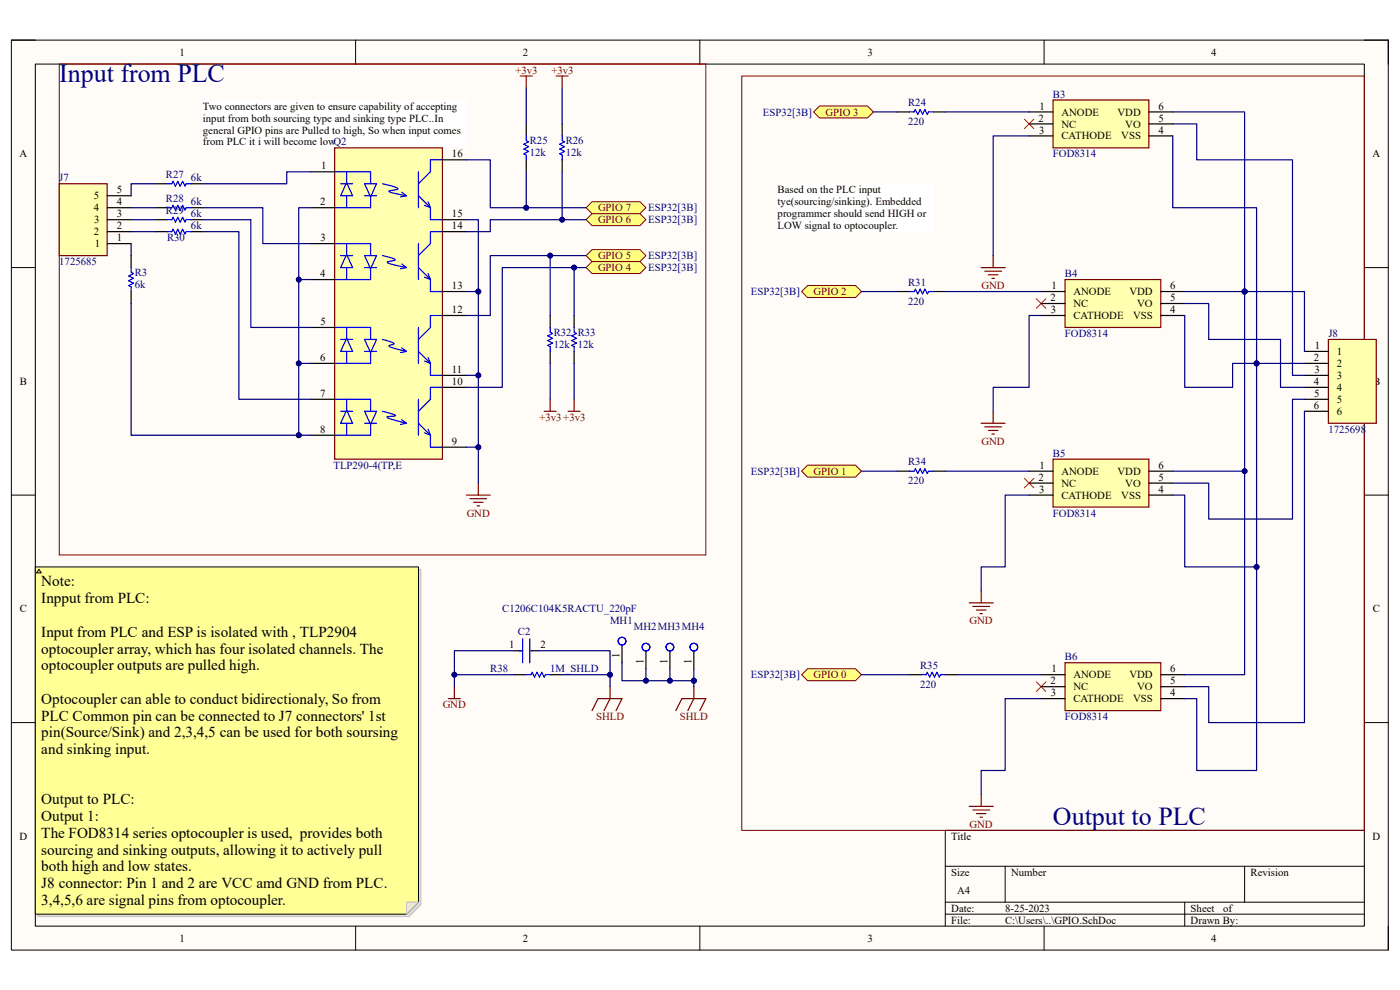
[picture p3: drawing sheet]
<svg xmlns="http://www.w3.org/2000/svg" width="297mm" height="210mm" viewBox="0 0 297 210" stroke-linecap="round" stroke-linejoin="round" font-family="sans-serif">
<path d="M2.4 8.5h292.1v193h-292.1z" fill-rule="evenodd" fill="#fffcf8"/>
<path d="M2.4 8.5h292.1v193h-292.1z" fill="none" stroke="#000" stroke-width=".21"/>
<path d="M7.5 13.6h281.9v182.9h-281.9z" fill-rule="evenodd" fill="#fffcf8"/>
<g fill="none" stroke="#000" stroke-width=".21">
<path d="M2.4 8.5h5.1M7.5 13.6h281.9v182.9h-281.9zM75.4 8.5v5.1M148.5 8.5v5.1M221.5 8.5v5.1M289.4 8.5h5.1v5.1M2.4 56.8h5.1M289.4 56.8h5.1M2.4 105h5.1M289.4 105h5.1M2.4 153.3h5.1M289.4 153.3h5.1"/>
<path d="M289.4 176.1h-88.9v20.4M75.4 196.5v5M148.5 196.5v5M200.5 183.8h88.9M200.5 191.4h88.9M200.5 193.9h88.9M213.2 183.8v7.6M221.5 196.5v5M251.3 191.4v5.1M264 183.8v7.6M294.5 196.5v5"/>
</g>
<path d="M205.6 171.1h5.1M206.4 171.8h3.5M207.1 172.6h2.1M207.9 173.4h.5M208.2 168.5v2.6" fill="none" stroke="#800000" stroke-width=".25"/>
<path d="M171.3 141.9h10.2l1.3 1.2-1.3 1.3h-10.2l-1.2-1.3z" fill-rule="evenodd" fill="#ffff80"/>
<path d="M171.3 141.9h10.2l1.3 1.2-1.3 1.3h-10.2l-1.2-1.3z" fill="none" stroke="#800000" stroke-width=".21"/>
<path d="M205.6 127.9h5.1M206.4 128.7h3.5M207.1 129.4h2.1M207.9 130.2h.5M208.2 125.3v2.6" fill="none" stroke="#800000" stroke-width=".25"/>
<path d="M171.3 98.7h10.2l1.3 1.2-1.3 1.3h-10.2l-1.2-1.3z" fill-rule="evenodd" fill="#ffff80"/>
<path d="M171.3 98.7h10.2l1.3 1.2-1.3 1.3h-10.2l-1.2-1.3z" fill="none" stroke="#800000" stroke-width=".21"/>
<path d="M208.2 89.8h5M208.9 90.6h3.6M209.7 91.3h2M210.4 92.1h.6M210.7 87.2v2.6" fill="none" stroke="#800000" stroke-width=".25"/>
<path d="M171.3 60.6h10.2l1.3 1.2-1.3 1.3h-10.2l-1.2-1.3z" fill-rule="evenodd" fill="#ffff80"/>
<path d="M171.3 60.6h10.2l1.3 1.2-1.3 1.3h-10.2l-1.2-1.3z" fill="none" stroke="#800000" stroke-width=".21"/>
<path d="M208.2 56.8h5M208.9 57.5h3.6M209.7 58.3h2M210.4 59.1h.6M210.7 54.2v2.6" fill="none" stroke="#800000" stroke-width=".25"/>
<path d="M173.9 22.5h10.1l1.3 1.2-1.3 1.3h-10.1l-1.3-1.3z" fill-rule="evenodd" fill="#ffff80"/>
<path d="M173.9 22.5h10.1l1.3 1.2-1.3 1.3h-10.1l-1.3-1.3z" fill="none" stroke="#800000" stroke-width=".21"/>
<path d="M124.3 44.1l1.3-1.3h10.2l1.2 1.3-1.2 1.2h-10.2z" fill-rule="evenodd" fill="#ffff80"/>
<path d="M124.3 44.1l1.3-1.3h10.2l1.2 1.3-1.2 1.2h-10.2z" fill="none" stroke="#800000" stroke-width=".21"/>
<path d="M98.9 105h5.1M99.7 105.8h3.6M100.5 106.6h2M101.2 107.3h.5M101.5 102.5v2.5" fill="none" stroke="#800000" stroke-width=".25"/>
<path d="M125.6 45.3h10.2l1.2 1.3-1.2 1.3h-10.2l-1.3-1.3z" fill-rule="evenodd" fill="#ffff80"/>
<path d="M125.6 45.3h10.2l1.2 1.3-1.2 1.3h-10.2l-1.3-1.3z" fill="none" stroke="#800000" stroke-width=".21"/>
<path d="M125.6 53h10.2l1.2 1.2-1.2 1.3h-10.2l-1.3-1.3z" fill-rule="evenodd" fill="#ffff80"/>
<path d="M125.6 53h10.2l1.2 1.2-1.2 1.3h-10.2l-1.3-1.3z" fill="none" stroke="#800000" stroke-width=".21"/>
<path d="M124.3 56.8l1.3-1.3h10.2l1.2 1.3-1.2 1.2h-10.2z" fill-rule="evenodd" fill="#ffff80"/>
<path d="M12.6 13.6h137.1v104.1h-137.1zM124.3 56.8l1.3-1.3h10.2l1.2 1.3-1.2 1.2h-10.2z" fill="none" stroke="#800000" stroke-width=".21"/>
<path d="M217.3 25.3l2 2M219.3 25.3l-2 2M219.8 63.4l2.1 2M221.9 63.4l-2.1 2M217.3 101.5l2 2M219.3 101.5l-2 2M219.8 144.7l2.1 2M221.9 144.7l-2.1 2" fill="none" stroke="#f00" stroke-width=".21"/>
<path d="M43.1 21.2h55.8v10.2h-55.8z" fill-rule="evenodd" fill="#fff"/>
<path d="M43.1 21.2h55.8v10.2h-55.8z" fill="none" stroke="#fff" stroke-width=".21"/>
<path d="M157.4 16.1h132v160h-132z" fill="none" stroke="#800000" stroke-width=".21"/>
<path d="M165 39h33v10.1h-33z" fill-rule="evenodd" fill="#fff"/>
<path d="M165 39h33v10.1h-33z" fill="none" stroke="#fff" stroke-width=".21"/>
<g fill="none" stroke="#000" stroke-width=".25">
<path d="M32.9 39h2.5M40.5 39h2.6M111.6 26.3v2.5M111.6 33.9v2.5M119.3 26.3v2.5M119.3 33.9v2.5M190.4 23.7h2.5M198 23.7h2.5M32.9 44.1h2.5M32.9 49.1h2.5M32.9 46.6h2.5M40.5 44.1h2.6"/>
<path d="M40.5 49.1h2.6M40.5 46.6h2.6M116.7 66.9v2.6M116.7 74.5v2.6M121.8 66.9v2.6M121.8 74.5v2.6M190.4 61.8h2.5M198 61.8h2.5M190.4 99.9h2.5M198 99.9h2.5M192.9 143.1h2.6M200.5 143.1h2.6"/>
</g>
<path d="M35.4 39h1.1l.2-.5 .5 1 .5-1 .5 1 .5-1 .5 1 .3-.5h1M111.6 28.8v1l.5 .3-1 .5 1 .5-1 .5 1 .5-1 .5 .5 .3v1M119.3 28.8v1l.5 .3-1 .5 1 .5-1 .5 1 .5-1 .5 .5 .3v1M192.9 23.7h1l.3-.5 .5 1.1 .5-1.1 .5 1.1 .5-1.1 .5 1.1 .3-.6h1M35.4 44.1h1.1l.2-.5 .5 1 .5-1 .5 1 .5-1 .5 1 .3-.5h1M35.4 49.1h1.1l.2-.5 .5 1.1 .5-1.1 .5 1.1 .5-1.1 .5 1.1 .3-.6h1M35.4 46.6h1.1l.2-.5 .5 1 .5-1 .5 1 .5-1 .5 1 .3-.5h1M116.7 69.5v1l.5 .2-1 .5 1 .6-1 .5 1 .5-1 .5 .5 .2v1M121.8 69.5v1l.5 .2-1 .5 1 .6-1 .5 1 .5-1 .5 .5 .2v1M192.9 61.8h1l.3-.5 .5 1.1 .5-1.1 .5 1.1 .5-1.1 .5 1.1 .3-.6h1M192.9 99.9h1l.3-.5 .5 1.1 .5-1.1 .5 1.1 .5-1.1 .5 1.1 .3-.6h1M195.5 143.1h1l.2-.5 .5 1 .5-1 .6 1 .5-1 .5 1 .2-.5h1" fill="none" stroke="#00f" stroke-width=".25"/>
<path d="M71 31.4h22.9v66h-22.9z" fill-rule="evenodd" fill="#ffffb0"/>
<path d="M110.4 16.1h2.5M111.6 16.1v2.6M118 16.1h2.5M119.3 16.1v2.6M71 31.4h22.9v66h-22.9zM115.4 87.2h2.6M116.7 84.7v2.5M120.5 87.2h2.6M121.8 84.7v2.5" fill="none" stroke="#800000" stroke-width=".25"/>
<g fill="none" stroke="#00f" stroke-width=".25">
<path d="M71 36.4h7.6v2.6M72.3 39h2.5M73.5 36.4v2.6M73.5 38.7l1.3 2.8h-2.5zM77.3 39h2.6l-1.3 2.8zM81.2 39a7 7 0 0 1 3.2 1.1l-1 .2a.66 .66 0 0 0-.8 .4l3.6 .8M88.8 36.4v7.7M93.9 33.9h-2.6v2.5l-2.5 2.6M71 51.7h7.6v2.5M72.3 54.2h2.5M73.5 41.5v2.6M73.5 51.7v2.5"/>
<path d="M73.5 56.8v2.5M73.5 54l1.3 2.8h-2.5zM77.3 41.5h2.6M77.3 54.2h2.6l-1.3 2.8zM77.3 56.8h2.6M78.6 41.5v2.6h-7.6M78.6 56.8v2.5h-7.6M81.2 54.2a4.8 4.8 0 0 1 2.6 .9l-1.7 .5a5.1 5.1 0 0 0 2.5 .8l1.6 .4M85.2 40.8l1 .7M85.2 56l1 .8M86.2 41.5l-1.2 .3M86.2 56.8l-1.2 .2"/>
<path d="M88.8 51.7v7.6M88.8 41.5l2.5 2.6M88.8 56.8l2.5 2.5M90 43.6l1.3 .5M90 58.8l1.3 .5M90.8 42.8l.5 1.3M90.8 58l.5 1.3M91.3 44.1v2.5h2.6M91.3 59.3v2.5h2.6M93.9 49.1h-2.6v2.6l-2.5 2.5M71 69.5h7.6v2.5M72.3 72h2.5"/>
<path d="M73.5 69.5v2.5M73.5 74.5v2.6M73.5 71.8l1.3 2.7h-2.5zM77.3 72h2.6l-1.3 2.8zM77.3 74.5h2.6M78.6 74.5v2.6h-7.6M81.2 72l.5 .2a2.32 2.32 0 0 1 1.9 .8l-.5 .1a.35 .35 0 0 0-.5 .4l3.6 1M85.2 73.8l1 .7M86.2 74.5l-1.2 .3M88.8 69.5v7.6M88.8 74.5l2.5 2.6M90 76.6l1.3 .5"/>
<path d="M90.8 75.8l.5 1.3M91.3 77.1v2.5h2.6M93.9 66.9h-2.6v2.6l-2.5 2.5M71 84.7h7.6v2.5M72.3 87.2h2.5M73.5 84.7v2.5M73.5 89.8v2.5M73.5 87l1.3 2.8h-2.5zM77.3 87.2h2.6l-1.3 2.8zM77.3 89.8h2.6M78.6 89.8v2.5h-7.6M81.2 87.2l.7 .2a3.2 3.2 0 0 1 2 .8l-1.8 .3a5.4 5.4 0 0 0 2.5 .9l1.6 .4"/>
<path d="M85.2 89l1 .8M86.2 89.8l-1.2 .2M88.8 84.7v7.6M88.8 89.8l2.5 2.5M90 91.8l1.3 .5M90.8 91.1l.5 1.2M91.3 92.3v2.6h2.6M93.9 82.2h-2.6v2.5l-2.5 2.5"/>
</g>
<g fill="none" stroke="#000" stroke-width=".25">
<path d="M65.9 36.4h5.1M93.9 33.9h5M65.9 44.1h5.1M65.9 51.7h5.1M65.9 59.3h5.1M93.9 49.1h5M93.9 46.6h5M65.9 69.5h5.1M65.9 77.1h5.1M93.9 79.6h5M93.9 66.9h5M93.9 61.8h5"/>
<path d="M65.9 84.7h5.1M65.9 92.3h5.1M93.9 94.9h5M93.9 82.2h5"/>
</g>
<path d="M223.4 21.2h20.3v10.2h-20.3z" fill-rule="evenodd" fill="#ffffb0"/>
<path d="M223.4 21.2h20.3v10.2h-20.3z" fill="none" stroke="#800000" stroke-width=".25"/>
<path d="M218.3 23.7h5.1M218.3 26.3h5.1M218.3 28.8h5.1M243.7 23.7h5.1M243.7 26.3h5.1M243.7 28.8h5.1" fill="none" stroke="#000" stroke-width=".25"/>
<path d="M225.9 59.3h20.4v10.2h-20.4z" fill-rule="evenodd" fill="#ffffb0"/>
<path d="M225.9 59.3h20.4v10.2h-20.4z" fill="none" stroke="#800000" stroke-width=".25"/>
<path d="M220.9 61.8h5M220.9 64.4h5M220.9 66.9h5M246.3 61.8h5M246.3 64.4h5M246.3 66.9h5" fill="none" stroke="#000" stroke-width=".25"/>
<path d="M223.4 97.4h20.3v10.2h-20.3z" fill-rule="evenodd" fill="#ffffb0"/>
<path d="M223.4 97.4h20.3v10.2h-20.3z" fill="none" stroke="#800000" stroke-width=".25"/>
<path d="M218.3 99.9h5.1M243.7 99.9h5.1M218.3 102.5h5.1M218.3 105h5.1M243.7 102.5h5.1M243.7 105h5.1" fill="none" stroke="#000" stroke-width=".25"/>
<path d="M225.9 140.6h20.4v10.1h-20.4z" fill-rule="evenodd" fill="#ffffb0"/>
<path d="M225.9 140.6h20.4v10.1h-20.4z" fill="none" stroke="#800000" stroke-width=".25"/>
<path d="M220.9 143.1h5M220.9 145.7h5M220.9 148.2h5M246.3 143.1h5M246.3 145.7h5M246.3 148.2h5" fill="none" stroke="#000" stroke-width=".25"/>
<path d="M12.6 39h10.1v15.2h-10.1z" fill-rule="evenodd" fill="#ffffb0"/>
<path d="M12.6 39h10.1v15.2h-10.1z" fill="none" stroke="#800000" stroke-width=".25"/>
<path d="M22.7 51.7h5.1M22.7 49.1h5.1M22.7 46.6h5.1M22.7 44.1h5.1M22.7 41.5h5.1" fill="none" stroke="#000" stroke-width=".25"/>
<path d="M281.8 72h10.2v17.8h-10.2z" fill-rule="evenodd" fill="#ffffb0"/>
<path d="M281.8 72h10.2v17.8h-10.2zM95.1 148.2h2.6M96.4 145.7v2.5M125.6 150.7l1.3-2.5h5.1l-1.3 2.5M129.4 145.7v2.5l-1.3 2.5M143.4 150.7l1.3-2.5h5l-1.2 2.5M147.2 145.7v2.5l-1.3 2.5" fill="none" stroke="#800000" stroke-width=".25"/>
<g fill="none" stroke="#000" stroke-width=".25">
<path d="M276.7 74.5h5.1M276.7 77.1h5.1M276.7 79.6h5.1M276.7 82.2h5.1M276.7 84.7h5.1M276.7 87.2h5.1M109.1 138h1.8M112.7 138h1.5M132 136.8v3.8M137 138v3.9M142.1 138v3.9M147.2 138v3.9"/>
<path d="M109.1 143.1h2.5M116.7 143.1h2.6"/>
</g>
<g fill="none" stroke="#00f" stroke-width=".25">
<path d="M110.1 138h.8M110.9 135.5v5.1M112.4 135.5v5.1M112.7 138h.2M111.6 143.1h1.1l.2-.5 .5 1 .5-1 .5 1 .5-1 .5 1 .3-.5h1"/>
<circle cx="132" cy="136" r=".82"/>
<circle cx="137" cy="137.3" r=".82"/>
<circle cx="142.1" cy="137.3" r=".82"/>
<circle cx="147.2" cy="137.3" r=".82"/>
</g>
<path d="M111.6 18.7v7.6M119.3 18.7v7.6M116.7 77.1v7.6M121.8 77.1v7.6M264 61.8h12.7v12.7" fill="none" stroke="#000080" stroke-width=".25"/>
<circle cx="264" cy="61.8" r=".51" fill="#000080"/>
<circle cx="264" cy="61.8" r=".51" fill="none" stroke="#000080" stroke-width=".21"/>
<path d="M32.9 39h-5.1v2.5M119.3 36.4v10.2M185.3 23.7h5.1M27.8 49.1h5.1M27.8 44.1h5.1M27.8 46.6h5.1M182.8 61.8h7.6M182.8 99.9h7.6M182.8 143.1h10.1" fill="none" stroke="#000080" stroke-width=".25"/>
<circle cx="119.3" cy="46.6" r=".51" fill="#000080"/>
<circle cx="119.3" cy="46.6" r=".51" fill="none" stroke="#000080" stroke-width=".21"/>
<path d="M111.6 36.4v7.7" fill="none" stroke="#000080" stroke-width=".25"/>
<circle cx="111.6" cy="44.1" r=".51" fill="#000080"/>
<circle cx="111.6" cy="44.1" r=".51" fill="none" stroke="#000080" stroke-width=".21"/>
<path d="M116.7 54.2v12.7" fill="none" stroke="#000080" stroke-width=".25"/>
<circle cx="116.7" cy="54.2" r=".51" fill="#000080"/>
<circle cx="116.7" cy="54.2" r=".51" fill="none" stroke="#000080" stroke-width=".21"/>
<path d="M121.8 56.8v10.1" fill="none" stroke="#000080" stroke-width=".25"/>
<circle cx="121.8" cy="56.8" r=".51" fill="#000080"/>
<circle cx="121.8" cy="56.8" r=".51" fill="none" stroke="#000080" stroke-width=".21"/>
<path d="M98.9 33.9h5.1v10.2h20.3" fill="none" stroke="#000080" stroke-width=".25"/>
<circle cx="111.6" cy="44.1" r=".51" fill="#000080"/>
<circle cx="111.6" cy="44.1" r=".51" fill="none" stroke="#000080" stroke-width=".21"/>
<path d="M124.3 46.6h-20.3v2.5h-5.1" fill="none" stroke="#000080" stroke-width=".25"/>
<circle cx="119.3" cy="46.6" r=".51" fill="#000080"/>
<circle cx="119.3" cy="46.6" r=".51" fill="none" stroke="#000080" stroke-width=".21"/>
<path d="M124.3 54.2h-20.3v12.7h-5.1" fill="none" stroke="#000080" stroke-width=".25"/>
<circle cx="116.7" cy="54.2" r=".51" fill="#000080"/>
<circle cx="116.7" cy="54.2" r=".51" fill="none" stroke="#000080" stroke-width=".21"/>
<path d="M124.3 56.8h-17.7v25.4h-7.7" fill="none" stroke="#000080" stroke-width=".25"/>
<circle cx="121.8" cy="56.8" r=".51" fill="#000080"/>
<circle cx="121.8" cy="56.8" r=".51" fill="none" stroke="#000080" stroke-width=".21"/>
<path d="M98.9 46.6h2.6v15.2h-2.6" fill="none" stroke="#000080" stroke-width=".25"/>
<circle cx="101.5" cy="61.8" r=".51" fill="#000080"/>
<circle cx="101.5" cy="61.8" r=".51" fill="none" stroke="#000080" stroke-width=".21"/>
<path d="M101.5 61.8v17.8h-2.6" fill="none" stroke="#000080" stroke-width=".25"/>
<circle cx="101.5" cy="61.8" r=".51" fill="#000080"/>
<circle cx="101.5" cy="61.8" r=".51" fill="none" stroke="#000080" stroke-width=".21"/>
<circle cx="101.5" cy="79.6" r=".51" fill="#000080"/>
<circle cx="101.5" cy="79.6" r=".51" fill="none" stroke="#000080" stroke-width=".21"/>
<path d="M101.5 79.6v15.3h-2.6" fill="none" stroke="#000080" stroke-width=".25"/>
<circle cx="101.5" cy="79.6" r=".51" fill="#000080"/>
<circle cx="101.5" cy="79.6" r=".51" fill="none" stroke="#000080" stroke-width=".21"/>
<circle cx="101.5" cy="94.9" r=".51" fill="#000080"/>
<circle cx="101.5" cy="94.9" r=".51" fill="none" stroke="#000080" stroke-width=".21"/>
<path d="M101.5 94.9v7.6" fill="none" stroke="#000080" stroke-width=".25"/>
<circle cx="101.5" cy="94.9" r=".51" fill="#000080"/>
<circle cx="101.5" cy="94.9" r=".51" fill="none" stroke="#000080" stroke-width=".21"/>
<path d="M65.9 36.4h-5.1v2.6h-17.7M43.1 44.1h12.7v7.6h10.1M43.1 46.6h10.1v22.9h12.7M43.1 49.1h7.6v35.6h15.2M65.9 44.1h-2.5v15.2h2.5" fill="none" stroke="#000080" stroke-width=".25"/>
<circle cx="63.4" cy="59.3" r=".51" fill="#000080"/>
<circle cx="63.4" cy="59.3" r=".51" fill="none" stroke="#000080" stroke-width=".21"/>
<path d="M63.4 59.3v17.8h2.5" fill="none" stroke="#000080" stroke-width=".25"/>
<circle cx="63.4" cy="59.3" r=".51" fill="#000080"/>
<circle cx="63.4" cy="59.3" r=".51" fill="none" stroke="#000080" stroke-width=".21"/>
<circle cx="63.4" cy="77.1" r=".51" fill="#000080"/>
<circle cx="63.4" cy="77.1" r=".51" fill="none" stroke="#000080" stroke-width=".21"/>
<path d="M63.4 77.1v15.2" fill="none" stroke="#000080" stroke-width=".25"/>
<circle cx="63.4" cy="77.1" r=".51" fill="#000080"/>
<circle cx="63.4" cy="77.1" r=".51" fill="none" stroke="#000080" stroke-width=".21"/>
<circle cx="63.4" cy="92.3" r=".51" fill="#000080"/>
<circle cx="63.4" cy="92.3" r=".51" fill="none" stroke="#000080" stroke-width=".21"/>
<path d="M200.5 23.7h17.8M248.8 23.7h15.2v38.1" fill="none" stroke="#000080" stroke-width=".25"/>
<circle cx="264" cy="61.8" r=".51" fill="#000080"/>
<circle cx="264" cy="61.8" r=".51" fill="none" stroke="#000080" stroke-width=".21"/>
<path d="M248.8 26.3h5.1v7.6h20.3v45.7h2.5M248.8 28.8v15.3h17.8v33h10.1" fill="none" stroke="#000080" stroke-width=".25"/>
<circle cx="266.6" cy="77.1" r=".51" fill="#000080"/>
<circle cx="266.6" cy="77.1" r=".51" fill="none" stroke="#000080" stroke-width=".21"/>
<path d="M218.3 28.8h-7.6v25.4M200.5 61.8h20.4M251.3 61.8h12.7" fill="none" stroke="#000080" stroke-width=".25"/>
<circle cx="264" cy="61.8" r=".51" fill="#000080"/>
<circle cx="264" cy="61.8" r=".51" fill="none" stroke="#000080" stroke-width=".21"/>
<path d="M251.3 64.4h5.1v7.6h15.3v10.2h5M251.3 66.9v15.3h10.2v-5.1h5.1" fill="none" stroke="#000080" stroke-width=".25"/>
<circle cx="266.6" cy="77.1" r=".51" fill="#000080"/>
<circle cx="266.6" cy="77.1" r=".51" fill="none" stroke="#000080" stroke-width=".21"/>
<path d="M220.9 66.9h-2.6v15.3h-7.6v5M264 61.8v38.1h-15.2M200.5 99.9h17.8" fill="none" stroke="#000080" stroke-width=".25"/>
<circle cx="264" cy="99.9" r=".51" fill="#000080"/>
<circle cx="264" cy="99.9" r=".51" fill="none" stroke="#000080" stroke-width=".21"/>
<circle cx="264" cy="61.8" r=".51" fill="#000080"/>
<circle cx="264" cy="61.8" r=".51" fill="none" stroke="#000080" stroke-width=".21"/>
<path d="M266.6 77.1v43.2h-15.3v-15.3h-2.5M276.7 84.7h-2.5v25.4h-17.8v-7.6h-7.6M218.3 105h-5.1v15.3h-5v5" fill="none" stroke="#000080" stroke-width=".25"/>
<circle cx="266.6" cy="120.3" r=".51" fill="#000080"/>
<circle cx="266.6" cy="120.3" r=".51" fill="none" stroke="#000080" stroke-width=".21"/>
<circle cx="266.6" cy="77.1" r=".51" fill="#000080"/>
<circle cx="266.6" cy="77.1" r=".51" fill="none" stroke="#000080" stroke-width=".21"/>
<path d="M264 99.9v43.2h-12.7M203.1 143.1h17.8" fill="none" stroke="#000080" stroke-width=".25"/>
<circle cx="264" cy="99.9" r=".51" fill="#000080"/>
<circle cx="264" cy="99.9" r=".51" fill="none" stroke="#000080" stroke-width=".21"/>
<path d="M276.7 87.2v66.1h-20.3v-7.6h-5.1M266.6 120.3v43.1h-12.7v-15.2h-2.6M220.9 148.2h-7.7v15.2h-5v5.1" fill="none" stroke="#000080" stroke-width=".25"/>
<circle cx="266.6" cy="120.3" r=".51" fill="#000080"/>
<circle cx="266.6" cy="120.3" r=".51" fill="none" stroke="#000080" stroke-width=".21"/>
<path d="M109.1 138h-12.7v5.1h12.7" fill="none" stroke="#000080" stroke-width=".25"/>
<circle cx="96.4" cy="143.1" r=".51" fill="#000080"/>
<circle cx="96.4" cy="143.1" r=".51" fill="none" stroke="#000080" stroke-width=".21"/>
<path d="M96.4 143.1v2.6" fill="none" stroke="#000080" stroke-width=".25"/>
<circle cx="96.4" cy="143.1" r=".51" fill="#000080"/>
<circle cx="96.4" cy="143.1" r=".51" fill="none" stroke="#000080" stroke-width=".21"/>
<path d="M119.3 143.1h10.1" fill="none" stroke="#000080" stroke-width=".25"/>
<circle cx="129.4" cy="143.1" r=".51" fill="#000080"/>
<circle cx="129.4" cy="143.1" r=".51" fill="none" stroke="#000080" stroke-width=".21"/>
<path d="M137 141.9v2.5h5.1v-2.5" fill="none" stroke="#000080" stroke-width=".25"/>
<circle cx="137" cy="144.4" r=".51" fill="#000080"/>
<circle cx="137" cy="144.4" r=".51" fill="none" stroke="#000080" stroke-width=".21"/>
<circle cx="142.1" cy="144.4" r=".51" fill="#000080"/>
<circle cx="142.1" cy="144.4" r=".51" fill="none" stroke="#000080" stroke-width=".21"/>
<path d="M147.2 141.9v2.5" fill="none" stroke="#000080" stroke-width=".25"/>
<circle cx="147.2" cy="144.4" r=".51" fill="#000080"/>
<circle cx="147.2" cy="144.4" r=".51" fill="none" stroke="#000080" stroke-width=".21"/>
<path d="M142.1 144.4h5.1" fill="none" stroke="#000080" stroke-width=".25"/>
<circle cx="142.1" cy="144.4" r=".51" fill="#000080"/>
<circle cx="142.1" cy="144.4" r=".51" fill="none" stroke="#000080" stroke-width=".21"/>
<circle cx="147.2" cy="144.4" r=".51" fill="#000080"/>
<circle cx="147.2" cy="144.4" r=".51" fill="none" stroke="#000080" stroke-width=".21"/>
<path d="M147.2 144.4v1.3" fill="none" stroke="#000080" stroke-width=".25"/>
<circle cx="147.2" cy="144.4" r=".51" fill="#000080"/>
<circle cx="147.2" cy="144.4" r=".51" fill="none" stroke="#000080" stroke-width=".21"/>
<path d="M114.2 138h15.2v7.7" fill="none" stroke="#000080" stroke-width=".25"/>
<circle cx="129.4" cy="143.1" r=".51" fill="#000080"/>
<circle cx="129.4" cy="143.1" r=".51" fill="none" stroke="#000080" stroke-width=".21"/>
<path d="M132 140.6v3.8h5" fill="none" stroke="#000080" stroke-width=".25"/>
<circle cx="137" cy="144.4" r=".51" fill="#000080"/>
<circle cx="137" cy="144.4" r=".51" fill="none" stroke="#000080" stroke-width=".21"/>
<path d="M27.8 54.2v2.6M27.8 61.8v2.6" fill="none" stroke="#000" stroke-width=".25"/>
<path d="M27.8 56.8v1l.5 .2-1 .5 1 .6-1 .5 1 .5-1 .5 .5 .2v1" fill="none" stroke="#00f" stroke-width=".25"/>
<path d="M27.8 51.7v2.5M27.8 64.4v27.9h35.6" fill="none" stroke="#000080" stroke-width=".25"/>
<circle cx="63.4" cy="92.3" r=".51" fill="#000080"/>
<circle cx="63.4" cy="92.3" r=".51" fill="none" stroke="#000080" stroke-width=".21"/>
<path d="M63.4 92.3h2.5" fill="none" stroke="#000080" stroke-width=".25"/>
<circle cx="63.4" cy="92.3" r=".51" fill="#000080"/>
<circle cx="63.4" cy="92.3" r=".51" fill="none" stroke="#000080" stroke-width=".21"/>
<path d="M8 120.8h81.3v71.1l-2.5 2.5h-78.8z" fill-rule="evenodd" fill="#e0ddd7"/>
<path d="M8 120.8h81.3v71.1l-2.5 2.5h-78.8z" fill="none" stroke="#bfbdba" stroke-width=".21"/>
<path d="M7.5 120.3h81.3v71.1l-2.6 2.5h-78.7z" fill-rule="evenodd" fill="#ffff96"/>
<path d="M7.5 120.3h81.3v71.1l-2.6 2.5h-78.7z" fill="none" stroke="#000" stroke-width=".21"/>
<path d="M86.2 191.4h2.6l-2.6 2.5z" fill="#f2f0d8"/>
<path d="M86.2 191.4h2.6l-2.6 2.5z" fill="none" stroke="#bfbdba" stroke-width=".21"/>
<path d="M8.3 120.8l.5 .7h-1.1z" fill="#ffcc78"/>
<path d="M8.3 120.8l.5 .7h-1.1z" fill="none" stroke="#300" stroke-width=".21"/>
<g font-size="5.5" fill="#000080">
<text x="12.6" y="17.5">Input from PLC</text>
<text x="223.4" y="175">Output to PLC</text>
</g>
<g font-size="3.2">
<text x="8.8" y="124.4">Note:</text>
<text x="8.8" y="128">Inpput from PLC:</text>
<text x="8.8" y="135.1">Input from PLC and ESP is isolated with , TLP2904</text>
<text x="8.8" y="138.6">optocoupler array, which has four isolated channels. The</text>
<text x="8.8" y="142.2">optocoupler outputs are pulled high.</text>
<text x="8.8" y="149.3">Optocoupler can able to conduct bidirectionaly, So from</text>
<text x="8.8" y="152.9">PLC Common pin can be connected to J7 connectors' 1st</text>
<text x="8.8" y="156.4">pin(Source/Sink) and 2,3,4,5 can be used for both soursing</text>
<text x="8.8" y="160">and sinking input.</text>
<text x="8.8" y="170.6">Output to PLC:</text>
<text x="8.8" y="174.2">Output 1:</text>
<text x="8.8" y="177.8">The FOD8314 series optocoupler is used, provides both</text>
<text x="8.8" y="181.3">sourcing and sinking outputs, allowing it to actively pull</text>
<text x="8.8" y="184.9">both high and low states.</text>
<text x="8.8" y="188.4">J8 connector: Pin 1 and 2 are VCC amd GND from PLC.</text>
<text x="8.8" y="192">3,4,5,6 are signal pins from optocoupler.</text>
</g>
<g font-size="2.3">
<text x="38.1" y="11.8">1</text>
<text x="110.9" y="11.8">2</text>
<text x="184" y="11.8">3</text>
<text x="256.9" y="11.8">4</text>
<text x="43.1" y="23.2">Two connectors are given to ensure capability of accepting</text>
<text x="220.5" y="23.2">1</text>
<text x="245.7" y="23.2">6</text>
<text x="43.1" y="25.8">input from both sourcing type and sinking type PLC..In</text>
<text x="43.1" y="28.3">general GPIO pins are Pulled to high, So when input comes</text>
<text x="220.3" y="25.8">2</text>
<text x="220.4" y="28.3">3</text>
<text x="225.2" y="24.5">ANODE</text>
<text x="225.2" y="27.1">NC</text>
<text x="225.2" y="29.6">CATHODE</text>
<text x="237.1" y="24.5">VDD</text>
<text x="237.9" y="29.6">VSS</text>
<text x="238.7" y="27.1">VO</text>
<text x="245.7" y="25.8">5</text>
<text x="245.7" y="28.3">4</text>
<text x="4.1" y="33.4">A</text>
<text x="43.1" y="30.9">from PLC it i will become lowQ2</text>
<text x="68.1" y="35.9">1</text>
<text x="95.9" y="33.4">16</text>
<text x="291.2" y="33.4">A</text>
<text x="24.8" y="41">5</text>
<text x="165" y="41">Based on the PLC input</text>
<text x="19.9" y="44.8">4</text>
<text x="19.9" y="42.3">5</text>
<text x="20" y="47.4">3</text>
<text x="24.8" y="46.1">3</text>
<text x="24.8" y="43.6">4</text>
<text x="67.9" y="43.6">2</text>
<text x="95.9" y="46.1">15</text>
<text x="165" y="43.6">tye(sourcing/sinking). Embedded</text>
<text x="165" y="46.1">programmer should send HIGH or</text>
<text x="19.9" y="49.9">2</text>
<text x="20.1" y="52.5">1</text>
<text x="24.8" y="51.2">1</text>
<text x="24.8" y="48.6">2</text>
<text x="68" y="51.2">3</text>
<text x="95.9" y="48.6">14</text>
<text x="165" y="48.6">LOW signal to optocoupler.</text>
<text x="67.9" y="58.8">4</text>
<text x="95.9" y="61.3">13</text>
<text x="222.8" y="63.9">2</text>
<text x="223.1" y="61.3">1</text>
<text x="227.7" y="62.6">ANODE</text>
<text x="227.7" y="65.2">NC</text>
<text x="239.6" y="62.6">VDD</text>
<text x="241.3" y="65.2">VO</text>
<text x="248.3" y="61.3">6</text>
<text x="248.3" y="63.9">5</text>
<text x="68" y="69">5</text>
<text x="95.9" y="66.4">12</text>
<text x="223" y="66.4">3</text>
<text x="227.7" y="67.7">CATHODE</text>
<text x="240.4" y="67.7">VSS</text>
<text x="248.3" y="66.4">4</text>
<text x="67.9" y="76.6">6</text>
<text x="278.7" y="76.6">2</text>
<text x="278.9" y="74">1</text>
<text x="283.6" y="75.3">1</text>
<text x="283.6" y="77.9">2</text>
<text x="4.2" y="81.7">B</text>
<text x="95.9" y="81.7">10</text>
<text x="95.9" y="79.1">11</text>
<text x="278.7" y="81.7">4</text>
<text x="278.8" y="79.1">3</text>
<text x="283.6" y="80.4">3</text>
<text x="283.6" y="82.9">4</text>
<text x="291.3" y="81.7">B</text>
<text x="67.9" y="84.2">7</text>
<text x="278.7" y="86.7">6</text>
<text x="278.8" y="84.2">5</text>
<text x="283.6" y="85.5">5</text>
<text x="283.6" y="88">6</text>
<text x="67.9" y="91.8">8</text>
<text x="95.9" y="94.4">9</text>
<text x="220.3" y="102">2</text>
<text x="220.5" y="99.4">1</text>
<text x="225.2" y="100.7">ANODE</text>
<text x="237.1" y="100.7">VDD</text>
<text x="245.7" y="99.4">6</text>
<text x="245.7" y="102">5</text>
<text x="220.4" y="104.5">3</text>
<text x="225.2" y="103.3">NC</text>
<text x="225.2" y="105.8">CATHODE</text>
<text x="237.9" y="105.8">VSS</text>
<text x="238.7" y="103.3">VO</text>
<text x="245.7" y="104.5">4</text>
<text x="4.2" y="129.9">C</text>
<text x="291.3" y="129.9">C</text>
<text x="108" y="137.5">1</text>
<text x="114.7" y="137.5">2</text>
<text x="131.4" y="139.7" transform="rotate(-90 131.4 139.7)">1</text>
<text x="136.5" y="140.9" transform="rotate(-90 136.5 140.9)">1</text>
<text x="141.6" y="140.9" transform="rotate(-90 141.6 140.9)">1</text>
<text x="146.7" y="140.9" transform="rotate(-90 146.7 140.9)">1</text>
<text x="223.1" y="142.6">1</text>
<text x="227.7" y="143.9">ANODE</text>
<text x="239.6" y="143.9">VDD</text>
<text x="248.3" y="142.6">6</text>
<text x="222.8" y="145.2">2</text>
<text x="223" y="147.7">3</text>
<text x="227.7" y="146.4">NC</text>
<text x="227.7" y="149">CATHODE</text>
<text x="240.4" y="149">VSS</text>
<text x="241.3" y="146.4">VO</text>
<text x="248.3" y="145.2">5</text>
<text x="248.3" y="147.7">4</text>
<text x="4.1" y="178.2">D</text>
<text x="201.8" y="178.2">Title</text>
<text x="291.2" y="178.2">D</text>
<text x="201.8" y="185.8">Size</text>
<text x="214.5" y="185.8">Number</text>
<text x="265.3" y="185.8">Revision</text>
<text x="203.1" y="189.6">A4</text>
<text x="201.8" y="193.4">Date:</text>
<text x="201.8" y="196">File:</text>
<text x="213.2" y="196">C:\Users\..\GPIO.SchDoc</text>
<text x="213.2" y="193.4">8-25-2023</text>
<text x="252.6" y="193.4">Sheet</text>
<text x="252.6" y="196">Drawn By:</text>
<text x="259.5" y="193.4">of</text>
<text x="38.1" y="199.8">1</text>
<text x="110.9" y="199.8">2</text>
<text x="184" y="199.8">3</text>
<text x="256.9" y="199.8">4</text>
</g>
<g font-size="2.3" fill="#800000">
<text x="109.3" y="15.6">+3v3</text>
<text x="117" y="15.6">+3v3</text>
<text x="175.1" y="24.5">GPIO 3</text>
<text x="126.9" y="44.8">GPIO 7</text>
<text x="126.9" y="47.4">GPIO 6</text>
<text x="126.9" y="55">GPIO 5</text>
<text x="126.9" y="57.5">GPIO 4</text>
<text x="172.6" y="62.6">GPIO 2</text>
<text x="208.2" y="61.3">GND</text>
<text x="114.4" y="89.3">+3v3+3v3</text>
<text x="208.2" y="94.4">GND</text>
<text x="172.6" y="100.7">GPIO 1</text>
<text x="99" y="109.6">GND</text>
<text x="205.7" y="132.5">GND</text>
<text x="172.6" y="143.9">GPIO 0</text>
<text x="93.9" y="150.2">GND</text>
<text x="126.4" y="152.8">SHLD</text>
<text x="144.2" y="152.8">SHLD</text>
<text x="205.7" y="175.6">GND</text>
</g>
<g font-size="2.3" fill="#000080">
<text x="192.7" y="22.5">R24</text>
<text x="223.4" y="20.7">B3</text>
<text x="161.8" y="24.5">ESP32[3B]</text>
<text x="192.7" y="26.5">220</text>
<text x="112.4" y="33.1">12k</text>
<text x="112.4" y="30.6">R25</text>
<text x="120" y="33.1">12k</text>
<text x="120" y="30.6">R26</text>
<text x="223.4" y="33.4">FOD8314</text>
<text x="12.6" y="38.5">J7</text>
<text x="35.2" y="37.7">R27</text>
<text x="40.5" y="38.5">6k</text>
<text x="35.2" y="42.8">R28</text>
<text x="35.2" y="45.3">R29</text>
<text x="40.5" y="43.6">6k</text>
<text x="40.5" y="46.1">6k</text>
<text x="137.5" y="44.8">ESP32[3B]</text>
<text x="137.5" y="47.4">ESP32[3B]</text>
<text x="35.4" y="51.2">R30</text>
<text x="40.5" y="48.6">6k</text>
<text x="12.6" y="56.3">1725685</text>
<text x="28.6" y="58.5">R3</text>
<text x="137.5" y="55">ESP32[3B]</text>
<text x="137.5" y="57.5">ESP32[3B]</text>
<text x="225.9" y="58.8">B4</text>
<text x="28.6" y="61.1">6k</text>
<text x="159.3" y="62.6">ESP32[3B]</text>
<text x="192.7" y="64.6">220</text>
<text x="192.7" y="60.6">R31</text>
<text x="117.5" y="71.2">R32 R33</text>
<text x="225.9" y="71.5">FOD8314</text>
<text x="281.8" y="71.5">J8</text>
<text x="117.5" y="73.8">12k</text>
<text x="122.6" y="73.8">12k</text>
<text x="281.8" y="91.8">1725698</text>
<text x="70.7" y="99.4">TLP290-4(TP,E</text>
<text x="159.3" y="100.7">ESP32[3B]</text>
<text x="192.7" y="98.7">R34</text>
<text x="223.4" y="96.9">B5</text>
<text x="192.7" y="102.7">220</text>
<text x="223.4" y="109.6">FOD8314</text>
<text x="106.6" y="129.9">C1206C104K5RACTU_220pF</text>
<text x="109.9" y="134.7">C2</text>
<text x="129.4" y="132.5">MH1</text>
<text x="134.5" y="133.7">MH2MH3MH4</text>
<text x="104" y="142.6">R38</text>
<text x="116.7" y="142.6">1M_SHLD</text>
<text x="159.3" y="143.9">ESP32[3B]</text>
<text x="195.2" y="141.9">R35</text>
<text x="225.9" y="140.1">B6</text>
<text x="195.2" y="145.9">220</text>
<text x="225.9" y="152.8">FOD8314</text>
</g>
</svg>
